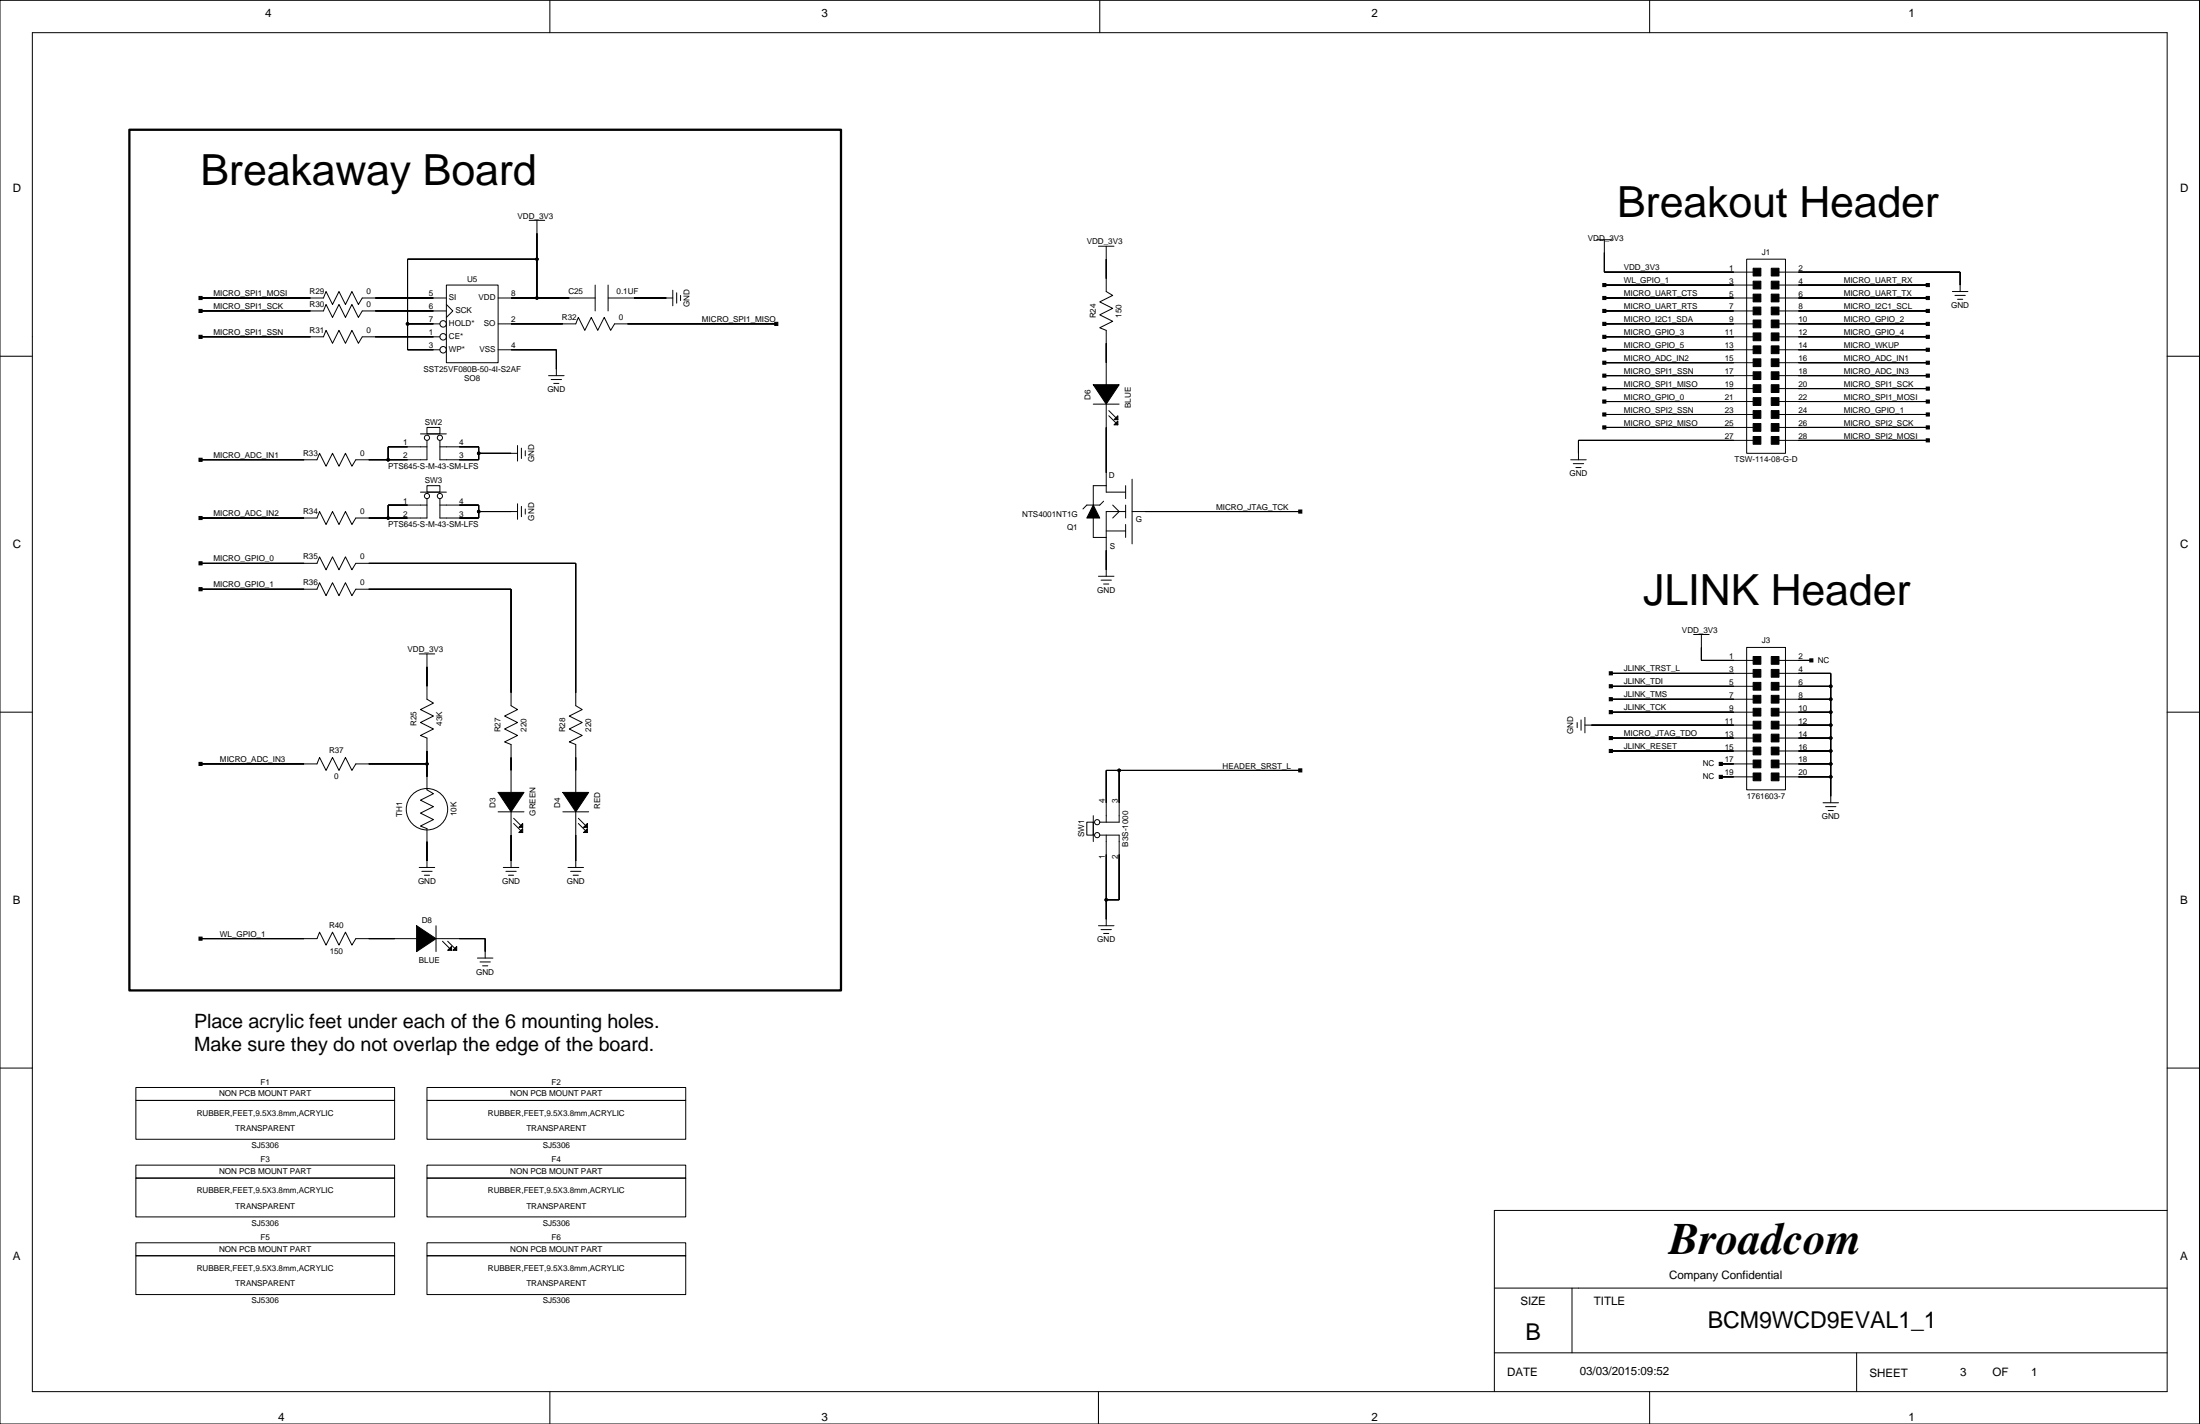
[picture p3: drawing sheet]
<svg xmlns="http://www.w3.org/2000/svg" width="432mm" height="279mm" viewBox="0 0 432 279" stroke-linecap="round" stroke-linejoin="round" font-family="sans-serif">
<g fill="none" stroke="#000" stroke-width=".2">
<path d="M0 .1h431.7v279.3h-431.7zM6.3 6.4h419.1v266.7h-419.1zM107.9 .1v6.3M215.9 .1v6.3M323.8 .1v6.3M39.4 58.5h24.1l.5-1.3 1.3 2.5 1.2-2.5 1.3 2.5 1.3-2.5 1.2 2.5 .8-1.2h16.5M87.6 55.9h10.2v15.3h-10.2zM87.6 59.7l1.3 1.3-1.3 1.3M97.8 58.5h19M103.9 43.2h3M105.4 50.9h-25.4v17.7h6.3M105.4 43.2v15.3"/>
<path d="M116.8 55.9v5.1M119.4 58.5h12.7M119.4 55.9v5.1M132.1 56.9v3.1M132.8 57.5v2M133.6 58v1M215.6 48.3h3M217.1 48.3v8.9l1.3 .8-2.5 1.2 2.5 1.3-2.5 1.3 2.5 1.2-2.5 1.3 1.2 .5v10.7M313.4 47h3M314.9 47v6.4h29.2M314.9 58.5h29.2M314.9 55.9h29.2"/>
<path d="M342.8 50.9h7.6v38h-7.6zM349.2 58.5h29.2M349.2 55.9h29.2M349.2 53.4h35.5v3.8M383.2 57.2h3M383.7 58h2M384.2 58.7h1M0 69.9h6.3M39.4 61h24.1l.5-1.3 1.3 2.6 1.2-2.6 1.3 2.6 1.3-2.6 1.2 2.6 .8-1.3h16.5M39.4 66.1h24.1l.5-1.3 1.3 2.6 1.2-2.6 1.3 2.6 1.3-2.6 1.2 2.6 .8-1.3h15.2M80 63.5h6.3M97.8 63.5h15.2l.5-1.2 1.3 2.5 1.3-2.5 1.2 2.5 1.3-2.5 1.3 2.5 .7-1.3h31.8"/>
<path d="M97.8 68.6h11.4v5.1M107.7 73.7h3M108.2 74.5h2M108.7 75.2h1M214.6 79.3h5.1M217.1 79.3v17.3h3.8M314.9 68.6h29.2M314.9 78.8h29.2M314.9 76.2h29.2M314.9 61h29.2M314.9 66.1h29.2M314.9 63.5h29.2"/>
<path d="M314.9 73.7h29.2M314.9 71.2h29.2M349.2 68.6h29.2M349.2 78.8h29.2M349.2 76.2h29.2M349.2 61h29.2M349.2 66.1h29.2M349.2 63.5h29.2M349.2 73.7h29.2M349.2 71.2h29.2M425.4 69.9h6.3M82.5 96.6h5.1"/>
<path d="M82.5 85.1h5.1M83.8 83.9h2.5v1.2h-2.5zM83.8 95.3h2.5v1.3h-2.5zM83.8 86.4v3.8h-14l-.7 1.3-1.3-2.6-1.3 2.6-1.2-2.6-1.3 2.6-1.3-2.6-.5 1.3h-22.8M83.8 97.8v3.8h-14l-.7 1.3-1.3-2.5-1.3 2.5-1.2-2.5-1.3 2.5-1.3-2.5-.5 1.2h-22.8M83.8 99.1h-7.6v2.5M83.8 87.7h-7.6v2.5M86.3 97.8v3.8h7.7v-2.5h-7.7M86.3 86.4v3.8h7.7v-2.5h-7.7M94 88.9h7.6M101.6 87.4v3.1M101.6 98.8v3.1"/>
<path d="M102.3 87.9v2.1M102.3 99.4v2M103.1 88.4v1.1M103.1 99.9v1M216.6 98.3l-.7 .8h-2.6l-.8 .8M217.1 95.3h-2.5v3.8M217.6 80.6l1.6 1.5M217.6 81.6l1.6 1.5M218.4 99.1l1.3 1.3-1.3 1.2M220.9 95.3v2.5M220.9 99.1v2.5M222.2 94v12.7"/>
<path d="M308.3 90.2h3M308.8 91h2M309.3 91.7h1M314.9 81.3h29.2M314.9 83.9h29.2M344.1 86.4h-34.3v3.8M349.2 86.4h29.2M349.2 81.3h29.2M349.2 83.9h29.2M39.4 110.5h22.8l.5-1.2 1.3 2.5 1.3-2.5 1.2 2.5 1.3-2.5 1.3 2.5 .7-1.3h43.2v28l1.3 .7-2.6 1.3 2.6 1.3-2.6 1.2 2.6 1.3-2.6 1.3 1.3 .5v9.4M39.4 115.6h22.8l.5-1.3 1.3 2.6 1.3-2.6 1.2 2.6 1.3-2.6 1.3 2.6 .7-1.3h30.5v22.9l1.3 .7-2.6 1.3 2.6 1.3-2.6 1.2 2.6 1.3-2.6 1.3 1.3 .5v9.4M94 100.4h7.6"/>
<path d="M214.6 101.6v3.8h2.5M215.6 113.1h3M216.1 113.8h2M216.6 114.6h1M217.1 104.2h3.8M220.9 100.4h-3.8v12.7M220.9 102.9v2.5M222.2 100.4h33M0 139.7h6.3M82.3 128.3h3M83.8 128.3v8.9l1.3 .8-2.6 1.2 2.6 1.3-2.6 1.3 2.6 1.2-2.6 1.3 1.3 .5v10.2l1.3 .7-2.6 1.3 2.6 1.3-2.6 1.2 2.6 1.3-2.6 1.3 1.3 .5v7.6M316.2 139.7h27.9"/>
<path d="M316.2 132.1h27.9M316.2 134.7h27.9M316.2 137.2h27.9M332.4 124.5h3.1M333.9 124.5v5.1h10.2M342.8 127h7.6v28h-7.6zM349.2 139.7h10.1M349.2 129.6h6.3M349.2 132.1h10.1v25.4M349.2 134.7h10.1M349.2 137.2h10.1M425.4 139.7h6.3"/>
<path d="M39.4 149.9h22.8l.5-1.3 1.3 2.6 1.3-2.6 1.2 2.6 1.3-2.6 1.3 2.6 .7-1.3h14M97.8 159.3h5M100.3 159.3v10.9M110.5 159.3h5M113 159.3v10.9M219.7 151.2v10.1h-3.8M255.2 151.2h-38.1v10.1M309.6 141.8v1M310.3 141.3v2M311.1 142.3h33M311.1 140.7v3.1M316.2 144.8h27.9"/>
<path d="M316.2 147.3h27.9M337.7 149.9h6.4M337.7 152.4h6.4M349.2 142.3h10.1M349.2 144.8h10.1M349.2 147.3h10.1M349.2 149.9h10.1M349.2 152.4h10.1M357.8 157.5h3.1M358.3 158.3h2M358.8 159h1M82.3 170.2h3"/>
<path d="M82.8 171h2M83.3 171.7h1M98.8 170.2h3M99.3 171h2M99.8 171.7h1M100.8 160.6l1.5 1.5M100.8 161.6l1.5 1.5M111.5 170.2h3M112 171h2M112.5 171.7h1M113.5 160.6l1.5 1.5M113.5 161.6l1.5 1.5"/>
<path d="M213.3 161.3h1.3v2.6h-1.3zM214.6 160v5.1M215.9 163.9h3.8v12.7h-2.6M217.1 163.9v17.7M39.4 184.2h22.8l.5-1.3 1.3 2.5 1.3-2.5 1.2 2.5 1.3-2.5 1.3 2.5 .7-1.2h12M85.6 184.2h9.6v3.8M85.6 181.6v5.1M86.8 184.7l1.6 1.5M87.9 184.7l1.5 1.5M93.7 188h3.1M94.2 188.7h2M94.7 189.5h1"/>
<path d="M215.6 181.6h3M216.1 182.4h2M216.6 183.2h1M0 209.6h6.3M26.7 215.9h50.8v7.6h-50.8zM26.7 213.4h50.8v2.5h-50.8zM83.8 215.9h50.8v7.6h-50.8zM83.8 213.4h50.8v2.5h-50.8zM425.4 209.6h6.3M26.7 231.2h50.8v7.6h-50.8zM26.7 228.6h50.8v2.6h-50.8zM83.8 231.2h50.8v7.6h-50.8z"/>
<path d="M83.8 228.6h50.8v2.6h-50.8zM425.4 237.5h-132.1v35.6M26.7 246.4h50.8v7.6h-50.8zM26.7 243.8h50.8v2.6h-50.8zM83.8 246.4h50.8v7.6h-50.8zM83.8 243.8h50.8v2.6h-50.8zM293.3 252.7h132.1M308.5 252.7v12.7M107.9 273.1v6.3M215.6 273.1v6.3M293.3 265.4h132.1M323.8 273.1v6.3"/>
<path d="M364.4 265.4v7.7"/>
<circle cx="105.4" cy="58.5" r=".25"/>
<circle cx="105.4" cy="50.9" r=".25"/>
<circle cx="80" cy="63.5" r=".25"/>
<circle cx="87" cy="66.1" r=".63"/>
<circle cx="87" cy="63.5" r=".63"/>
<circle cx="87" cy="68.6" r=".63"/>
<circle cx="76.2" cy="90.2" r=".25"/>
<circle cx="83.8" cy="85.9" r=".51"/>
<circle cx="83.8" cy="97.3" r=".51"/>
<circle cx="86.3" cy="85.9" r=".51"/>
<circle cx="86.3" cy="97.3" r=".51"/>
<circle cx="94" cy="88.9" r=".25"/>
<circle cx="76.2" cy="101.6" r=".25"/>
<circle cx="94" cy="100.4" r=".25"/>
<circle cx="359.3" cy="139.7" r=".25"/>
<circle cx="359.3" cy="137.2" r=".25"/>
<circle cx="359.3" cy="134.7" r=".25"/>
<circle cx="83.8" cy="158.8" r="4.1"/>
<circle cx="83.8" cy="149.9" r=".25"/>
<circle cx="219.7" cy="151.2" r=".25"/>
<circle cx="359.3" cy="147.3" r=".25"/>
<circle cx="359.3" cy="144.8" r=".25"/>
<circle cx="359.3" cy="152.4" r=".25"/>
<circle cx="359.3" cy="149.9" r=".25"/>
<circle cx="359.3" cy="142.3" r=".25"/>
<circle cx="215.3" cy="161.3" r=".51"/>
<circle cx="215.3" cy="163.9" r=".51"/>
<circle cx="217.1" cy="176.6" r=".25"/>
</g>
<g fill="#000" stroke="#000" stroke-width=".2">
<path d="M39.1 58.2h.6v.6h-.6z" fill-rule="evenodd"/>
<path d="M39.4 58.5h21.5z" fill-rule="evenodd"/>
<path d="M80 50.9v12.6z" fill-rule="evenodd"/>
<path d="M73.6 58.5h11.5z" fill-rule="evenodd"/>
<path d="M105.4 45.8v5.1z" fill-rule="evenodd"/>
<path d="M100.3 58.5h5.1z" fill-rule="evenodd"/>
<path d="M80 50.9h25.4z" fill-rule="evenodd"/>
<path d="M105.4 50.9v7.6z" fill-rule="evenodd"/>
<path d="M105.4 58.5h6.3z" fill-rule="evenodd"/>
<path d="M124.4 58.5h6.4z" fill-rule="evenodd"/>
<path d="M217.1 50.9v3.8z" fill-rule="evenodd"/>
<path d="M314.6 58.2h.6v.6h-.6z" fill-rule="evenodd"/>
<path d="M314.6 55.6h.6v.6h-.6z" fill-rule="evenodd"/>
<path d="M314.9 49.6v3.8z" fill-rule="evenodd"/>
<path d="M314.9 58.5h25.4z" fill-rule="evenodd"/>
<path d="M314.9 55.9h25.4z" fill-rule="evenodd"/>
<path d="M314.9 53.4h25.4z" fill-rule="evenodd"/>
<path d="M344.1 57.7h1.5v1.5h-1.5z" fill-rule="evenodd"/>
<path d="M344.1 52.6h1.5v1.6h-1.5z" fill-rule="evenodd"/>
<path d="M344.1 55.2h1.5v1.5h-1.5z" fill-rule="evenodd"/>
<path d="M347.6 57.7h1.6v1.5h-1.6z" fill-rule="evenodd"/>
<path d="M347.6 52.6h1.6v1.6h-1.6z" fill-rule="evenodd"/>
<path d="M347.6 55.2h1.6v1.5h-1.6z" fill-rule="evenodd"/>
<path d="M378.1 58.2h.6v.6h-.6z" fill-rule="evenodd"/>
<path d="M378.1 55.6h.6v.6h-.6z" fill-rule="evenodd"/>
<path d="M353 58.5h25.4z" fill-rule="evenodd"/>
<path d="M353 55.9h25.4z" fill-rule="evenodd"/>
<path d="M384.7 53.4v2.5z" fill-rule="evenodd"/>
<path d="M353 53.4h31.7z" fill-rule="evenodd"/>
<path d="M39.1 60.7h.6v.6h-.6z" fill-rule="evenodd"/>
<path d="M39.1 65.8h.6v.6h-.6z" fill-rule="evenodd"/>
<path d="M39.4 61h21.5z" fill-rule="evenodd"/>
<path d="M39.4 66.1h21.5z" fill-rule="evenodd"/>
<path d="M80 63.5v5.1z" fill-rule="evenodd"/>
<path d="M73.6 61h11.5z" fill-rule="evenodd"/>
<path d="M73.6 66.1h11.5z" fill-rule="evenodd"/>
<path d="M80 68.6h5.1z" fill-rule="evenodd"/>
<path d="M80 63.5h5.1z" fill-rule="evenodd"/>
<path d="M100.3 68.6h8.9z" fill-rule="evenodd"/>
<path d="M109.2 68.6v3.8z" fill-rule="evenodd"/>
<path d="M100.3 63.5h10.2z" fill-rule="evenodd"/>
<path d="M152.1 63.2h.6v.7h-.6z" fill-rule="evenodd"/>
<path d="M123.2 63.5h29.2z" fill-rule="evenodd"/>
<path d="M214.6 75.5h5.1l-2.6 3.8z" fill-rule="evenodd"/>
<path d="M217.1 67.4v3.8z" fill-rule="evenodd"/>
<path d="M314.6 75.9h.6v.7h-.6z" fill-rule="evenodd"/>
<path d="M314.6 73.4h.6v.6h-.6z" fill-rule="evenodd"/>
<path d="M314.6 70.9h.6v.6h-.6z" fill-rule="evenodd"/>
<path d="M314.6 78.5h.6v.6h-.6z" fill-rule="evenodd"/>
<path d="M314.6 60.7h.6v.6h-.6z" fill-rule="evenodd"/>
<path d="M314.6 63.2h.6v.7h-.6z" fill-rule="evenodd"/>
<path d="M314.6 65.8h.6v.6h-.6z" fill-rule="evenodd"/>
<path d="M314.6 68.3h.6v.6h-.6z" fill-rule="evenodd"/>
<path d="M314.9 76.2h25.4z" fill-rule="evenodd"/>
<path d="M314.9 73.7h25.4z" fill-rule="evenodd"/>
<path d="M314.9 71.2h25.4z" fill-rule="evenodd"/>
<path d="M314.9 78.8h25.4z" fill-rule="evenodd"/>
<path d="M314.9 61h25.4z" fill-rule="evenodd"/>
<path d="M314.9 63.5h25.4z" fill-rule="evenodd"/>
<path d="M314.9 66.1h25.4z" fill-rule="evenodd"/>
<path d="M314.9 68.6h25.4z" fill-rule="evenodd"/>
<path d="M344.1 78h1.5v1.5h-1.5z" fill-rule="evenodd"/>
<path d="M344.1 75.5h1.5v1.5h-1.5z" fill-rule="evenodd"/>
<path d="M344.1 72.9h1.5v1.6h-1.5z" fill-rule="evenodd"/>
<path d="M344.1 70.4h1.5v1.5h-1.5z" fill-rule="evenodd"/>
<path d="M344.1 67.9h1.5v1.5h-1.5z" fill-rule="evenodd"/>
<path d="M344.1 65.3h1.5v1.6h-1.5z" fill-rule="evenodd"/>
<path d="M344.1 62.8h1.5v1.5h-1.5z" fill-rule="evenodd"/>
<path d="M344.1 60.2h1.5v1.6h-1.5z" fill-rule="evenodd"/>
<path d="M347.6 78h1.6v1.5h-1.6z" fill-rule="evenodd"/>
<path d="M347.6 75.5h1.6v1.5h-1.6z" fill-rule="evenodd"/>
<path d="M347.6 72.9h1.6v1.6h-1.6z" fill-rule="evenodd"/>
<path d="M347.6 70.4h1.6v1.5h-1.6z" fill-rule="evenodd"/>
<path d="M347.6 67.9h1.6v1.5h-1.6z" fill-rule="evenodd"/>
<path d="M347.6 65.3h1.6v1.6h-1.6z" fill-rule="evenodd"/>
<path d="M347.6 62.8h1.6v1.5h-1.6z" fill-rule="evenodd"/>
<path d="M347.6 60.2h1.6v1.6h-1.6z" fill-rule="evenodd"/>
<path d="M378.1 68.3h.6v.6h-.6z" fill-rule="evenodd"/>
<path d="M378.1 78.5h.6v.6h-.6z" fill-rule="evenodd"/>
<path d="M378.1 75.9h.6v.7h-.6z" fill-rule="evenodd"/>
<path d="M378.1 63.2h.6v.7h-.6z" fill-rule="evenodd"/>
<path d="M378.1 70.9h.6v.6h-.6z" fill-rule="evenodd"/>
<path d="M378.1 73.4h.6v.6h-.6z" fill-rule="evenodd"/>
<path d="M378.1 65.8h.6v.6h-.6z" fill-rule="evenodd"/>
<path d="M378.1 60.7h.6v.6h-.6z" fill-rule="evenodd"/>
<path d="M353 68.6h25.4z" fill-rule="evenodd"/>
<path d="M353 78.8h25.4z" fill-rule="evenodd"/>
<path d="M353 76.2h25.4z" fill-rule="evenodd"/>
<path d="M353 63.5h25.4z" fill-rule="evenodd"/>
<path d="M353 71.2h25.4z" fill-rule="evenodd"/>
<path d="M353 73.7h25.4z" fill-rule="evenodd"/>
<path d="M353 66.1h25.4z" fill-rule="evenodd"/>
<path d="M353 61h25.4z" fill-rule="evenodd"/>
<path d="M39.1 89.9h.6v.6h-.6z" fill-rule="evenodd"/>
<path d="M39.4 90.2h20.3z" fill-rule="evenodd"/>
<path d="M76.2 99.1v2.5z" fill-rule="evenodd"/>
<path d="M76.2 87.7v2.5z" fill-rule="evenodd"/>
<path d="M72.4 90.2h3.8z" fill-rule="evenodd"/>
<path d="M76.2 99.1h3.8z" fill-rule="evenodd"/>
<path d="M76.2 87.7h3.8z" fill-rule="evenodd"/>
<path d="M76.2 90.2h3.8z" fill-rule="evenodd"/>
<path d="M94 88.9v1.3z" fill-rule="evenodd"/>
<path d="M90.1 90.2h3.9z" fill-rule="evenodd"/>
<path d="M90.1 87.7h3.9z" fill-rule="evenodd"/>
<path d="M94 87.7v1.2z" fill-rule="evenodd"/>
<path d="M94 99.1v1.3z" fill-rule="evenodd"/>
<path d="M90.1 99.1h3.9z" fill-rule="evenodd"/>
<path d="M94 88.9h6.3z" fill-rule="evenodd"/>
<path d="M214.6 99.1l1.3 2.5h-2.6z" fill-rule="evenodd"/>
<path d="M217.1 83.9v8.9z" fill-rule="evenodd"/>
<path d="M219.4 82.6v.8h-.8z" fill-rule="evenodd"/>
<path d="M218.6 82.3l.8-.7v.7z" fill-rule="evenodd"/>
<path d="M309.8 86.4v2.5z" fill-rule="evenodd"/>
<path d="M314.6 81h.6v.6h-.6z" fill-rule="evenodd"/>
<path d="M314.6 83.6h.6v.6h-.6z" fill-rule="evenodd"/>
<path d="M309.8 86.4h30.5z" fill-rule="evenodd"/>
<path d="M314.9 81.3h25.4z" fill-rule="evenodd"/>
<path d="M314.9 83.9h25.4z" fill-rule="evenodd"/>
<path d="M344.1 85.6h1.5v1.6h-1.5z" fill-rule="evenodd"/>
<path d="M344.1 83.1h1.5v1.5h-1.5z" fill-rule="evenodd"/>
<path d="M344.1 80.6h1.5v1.5h-1.5z" fill-rule="evenodd"/>
<path d="M347.6 85.6h1.6v1.6h-1.6z" fill-rule="evenodd"/>
<path d="M347.6 83.1h1.6v1.5h-1.6z" fill-rule="evenodd"/>
<path d="M347.6 80.6h1.6v1.5h-1.6z" fill-rule="evenodd"/>
<path d="M378.1 83.6h.6v.6h-.6z" fill-rule="evenodd"/>
<path d="M378.1 81h.6v.6h-.6z" fill-rule="evenodd"/>
<path d="M378.1 86.1h.6v.6h-.6z" fill-rule="evenodd"/>
<path d="M353 83.9h25.4z" fill-rule="evenodd"/>
<path d="M353 81.3h25.4z" fill-rule="evenodd"/>
<path d="M353 86.4h25.4z" fill-rule="evenodd"/>
<path d="M39.1 115.3h.6v.6h-.6z" fill-rule="evenodd"/>
<path d="M39.1 110.2h.6v.6h-.6z" fill-rule="evenodd"/>
<path d="M39.1 101.3h.6v.6h-.6z" fill-rule="evenodd"/>
<path d="M39.4 115.6h20.3z" fill-rule="evenodd"/>
<path d="M39.4 110.5h20.3z" fill-rule="evenodd"/>
<path d="M39.4 101.6h20.3z" fill-rule="evenodd"/>
<path d="M72.4 101.6h3.8z" fill-rule="evenodd"/>
<path d="M76.2 101.6h3.8z" fill-rule="evenodd"/>
<path d="M94 100.4v1.2z" fill-rule="evenodd"/>
<path d="M90.1 101.6h3.9z" fill-rule="evenodd"/>
<path d="M94 100.4h6.3z" fill-rule="evenodd"/>
<path d="M100.3 115.6v20.3z" fill-rule="evenodd"/>
<path d="M72.4 115.6h27.9z" fill-rule="evenodd"/>
<path d="M113 110.5v25.4z" fill-rule="evenodd"/>
<path d="M72.4 110.5h40.6z" fill-rule="evenodd"/>
<path d="M217.1 108v3.8z" fill-rule="evenodd"/>
<path d="M254.9 100.1h.6v.6h-.6z" fill-rule="evenodd"/>
<path d="M224.7 100.4h30.5z" fill-rule="evenodd"/>
<path d="M83.8 130.8v3.9z" fill-rule="evenodd"/>
<path d="M315.9 131.8h.6v.6h-.6z" fill-rule="evenodd"/>
<path d="M315.9 134.3h.6v.7h-.6z" fill-rule="evenodd"/>
<path d="M315.9 136.9h.6v.6h-.6z" fill-rule="evenodd"/>
<path d="M333.9 127v2.6z" fill-rule="evenodd"/>
<path d="M333.9 129.6h6.4z" fill-rule="evenodd"/>
<path d="M316.2 132.1h24.1z" fill-rule="evenodd"/>
<path d="M316.2 134.7h24.1z" fill-rule="evenodd"/>
<path d="M316.2 137.2h24.1z" fill-rule="evenodd"/>
<path d="M316.2 139.7h24.1z" fill-rule="evenodd"/>
<path d="M344.1 133.9h1.5v1.5h-1.5z" fill-rule="evenodd"/>
<path d="M344.1 136.4h1.5v1.6h-1.5z" fill-rule="evenodd"/>
<path d="M344.1 128.8h1.5v1.5h-1.5z" fill-rule="evenodd"/>
<path d="M344.1 131.4h1.5v1.5h-1.5z" fill-rule="evenodd"/>
<path d="M347.6 133.9h1.6v1.5h-1.6z" fill-rule="evenodd"/>
<path d="M347.6 136.4h1.6v1.6h-1.6z" fill-rule="evenodd"/>
<path d="M347.6 128.8h1.6v1.5h-1.6z" fill-rule="evenodd"/>
<path d="M347.6 131.4h1.6v1.5h-1.6z" fill-rule="evenodd"/>
<path d="M355.2 129.3h.6v.6h-.6z" fill-rule="evenodd"/>
<path d="M353 129.6h2.5z" fill-rule="evenodd"/>
<path d="M353 139.7h6.3z" fill-rule="evenodd"/>
<path d="M359.3 139.7v2.6z" fill-rule="evenodd"/>
<path d="M353 137.2h6.3z" fill-rule="evenodd"/>
<path d="M359.3 137.2v2.5z" fill-rule="evenodd"/>
<path d="M353 134.7h6.3z" fill-rule="evenodd"/>
<path d="M359.3 134.7v2.5z" fill-rule="evenodd"/>
<path d="M353 132.1h6.3z" fill-rule="evenodd"/>
<path d="M359.3 132.1v2.6z" fill-rule="evenodd"/>
<path d="M39.1 149.6h.6v.6h-.6z" fill-rule="evenodd"/>
<path d="M39.4 149.9h20.3z" fill-rule="evenodd"/>
<path d="M83.8 147.3v2.6z" fill-rule="evenodd"/>
<path d="M83.8 149.9v2.5z" fill-rule="evenodd"/>
<path d="M72.4 149.9h11.4z" fill-rule="evenodd"/>
<path d="M97.8 155.5h5l-2.5 3.8z" fill-rule="evenodd"/>
<path d="M100.3 148.6v2.6z" fill-rule="evenodd"/>
<path d="M110.5 155.5h5l-2.5 3.8z" fill-rule="evenodd"/>
<path d="M113 148.6v2.6z" fill-rule="evenodd"/>
<path d="M217.1 151.2v6.3z" fill-rule="evenodd"/>
<path d="M219.7 151.2v6.3z" fill-rule="evenodd"/>
<path d="M217.1 151.2h2.6z" fill-rule="evenodd"/>
<path d="M254.9 150.9h.6v.6h-.6z" fill-rule="evenodd"/>
<path d="M219.7 151.2h35.5z" fill-rule="evenodd"/>
<path d="M315.9 139.4h.6v.6h-.6z" fill-rule="evenodd"/>
<path d="M315.9 144.5h.6v.6h-.6z" fill-rule="evenodd"/>
<path d="M315.9 147h.6v.7h-.6z" fill-rule="evenodd"/>
<path d="M337.4 152.1h.6v.6h-.6z" fill-rule="evenodd"/>
<path d="M337.4 149.6h.6v.6h-.6z" fill-rule="evenodd"/>
<path d="M312.3 142.3h28z" fill-rule="evenodd"/>
<path d="M316.2 144.8h24.1z" fill-rule="evenodd"/>
<path d="M316.2 147.3h24.1z" fill-rule="evenodd"/>
<path d="M337.7 152.4h2.6z" fill-rule="evenodd"/>
<path d="M337.7 149.9h2.6z" fill-rule="evenodd"/>
<path d="M344.1 151.7h1.5v1.5h-1.5z" fill-rule="evenodd"/>
<path d="M344.1 149.1h1.5v1.6h-1.5z" fill-rule="evenodd"/>
<path d="M344.1 146.6h1.5v1.5h-1.5z" fill-rule="evenodd"/>
<path d="M344.1 144h1.5v1.6h-1.5z" fill-rule="evenodd"/>
<path d="M344.1 141.5h1.5v1.5h-1.5z" fill-rule="evenodd"/>
<path d="M344.1 139h1.5v1.5h-1.5z" fill-rule="evenodd"/>
<path d="M347.6 151.7h1.6v1.5h-1.6z" fill-rule="evenodd"/>
<path d="M347.6 149.1h1.6v1.6h-1.6z" fill-rule="evenodd"/>
<path d="M347.6 146.6h1.6v1.5h-1.6z" fill-rule="evenodd"/>
<path d="M347.6 144h1.6v1.6h-1.6z" fill-rule="evenodd"/>
<path d="M347.6 141.5h1.6v1.5h-1.6z" fill-rule="evenodd"/>
<path d="M347.6 139h1.6v1.5h-1.6z" fill-rule="evenodd"/>
<path d="M353 149.9h6.3z" fill-rule="evenodd"/>
<path d="M359.3 149.9v2.5z" fill-rule="evenodd"/>
<path d="M353 147.3h6.3z" fill-rule="evenodd"/>
<path d="M359.3 147.3v2.6z" fill-rule="evenodd"/>
<path d="M353 144.8h6.3z" fill-rule="evenodd"/>
<path d="M359.3 144.8v2.5z" fill-rule="evenodd"/>
<path d="M353 142.3h6.3z" fill-rule="evenodd"/>
<path d="M359.3 142.3v2.5z" fill-rule="evenodd"/>
<path d="M353 152.4h6.3z" fill-rule="evenodd"/>
<path d="M359.3 152.4v3.8z" fill-rule="evenodd"/>
<path d="M83.8 165.1v3.8z" fill-rule="evenodd"/>
<path d="M100.3 163.9v5z" fill-rule="evenodd"/>
<path d="M101.8 163.3l.8-.7v.7z" fill-rule="evenodd"/>
<path d="M101.8 162.3l.8-.7v.7z" fill-rule="evenodd"/>
<path d="M113 163.9v5z" fill-rule="evenodd"/>
<path d="M114.5 163.3l.8-.7v.7z" fill-rule="evenodd"/>
<path d="M114.5 162.3l.8-.7v.7z" fill-rule="evenodd"/>
<path d="M217.1 176.6v3.8z" fill-rule="evenodd"/>
<path d="M217.1 167.7v8.9z" fill-rule="evenodd"/>
<path d="M219.7 167.7v8.9z" fill-rule="evenodd"/>
<path d="M217.1 176.6h2.6z" fill-rule="evenodd"/>
<path d="M39.1 183.9h.6v.6h-.6z" fill-rule="evenodd"/>
<path d="M39.4 184.2h20.3z" fill-rule="evenodd"/>
<path d="M72.4 184.2h5.1z" fill-rule="evenodd"/>
<path d="M81.8 181.6l3.8 2.6-3.8 2.5z" fill-rule="evenodd"/>
<path d="M87.9 186.5l.7-.8v.8z" fill-rule="evenodd"/>
<path d="M88.9 186.5l.7-.8v.8z" fill-rule="evenodd"/>
<path d="M90.1 184.2h5.1z" fill-rule="evenodd"/>
<path d="M95.2 184.2v2.5z" fill-rule="evenodd"/>
<circle cx="105.4" cy="58.5" r=".25"/>
<circle cx="105.4" cy="50.9" r=".25"/>
<circle cx="80" cy="63.5" r=".25"/>
<circle cx="76.2" cy="90.2" r=".25"/>
<circle cx="94" cy="88.9" r=".25"/>
<circle cx="76.2" cy="101.6" r=".25"/>
<circle cx="94" cy="100.4" r=".25"/>
<circle cx="359.3" cy="139.7" r=".25"/>
<circle cx="359.3" cy="137.2" r=".25"/>
<circle cx="359.3" cy="134.7" r=".25"/>
<circle cx="83.8" cy="149.9" r=".25"/>
<circle cx="219.7" cy="151.2" r=".25"/>
<circle cx="359.3" cy="147.3" r=".25"/>
<circle cx="359.3" cy="144.8" r=".25"/>
<circle cx="359.3" cy="152.4" r=".25"/>
<circle cx="359.3" cy="149.9" r=".25"/>
<circle cx="359.3" cy="142.3" r=".25"/>
<circle cx="217.1" cy="176.6" r=".25"/>
</g>
<path d="M25.4 25.5h139.7v168.8h-139.7z" fill="none" stroke="#000" stroke-width=".45"/>
<text font-size="8.8" x="327.6" y="246.1">Broadcom</text>
<g font-size="8.4">
<text x="39.4" y="36.2">Breakaway Board</text>
<text x="317.4" y="42.6">Breakout Header</text>
<text x="322.5" y="118.8">JLINK Header</text>
</g>
<g font-size="4.6">
<text x="299.4" y="263">B</text>
<text x="335.2" y="260.6">BCM9WCD9EVAL1_1</text>
</g>
<g font-size="3.9">
<text x="38.1" y="201.6">Place acrylic feet under each of the 6 mounting holes.</text>
<text x="38.1" y="206.1">Make sure they do not overlap the edge of the board.</text>
</g>
<g font-size="2.3">
<text x="52.1" y="3.4">4</text>
<text x="161.3" y="3.4">3</text>
<text x="269.2" y="3.4">2</text>
<text x="374.6" y="3.4">1</text>
<text x="2.5" y="37.6">D</text>
<text x="427.9" y="37.6">D</text>
<text x="2.5" y="107.5">C</text>
<text x="427.9" y="107.5">C</text>
<text x="2.5" y="177.3">B</text>
<text x="427.9" y="177.3">B</text>
<text x="2.5" y="247.1">A</text>
<text x="327.6" y="250.9">Company Confidential</text>
<text x="427.9" y="247.1">A</text>
<text x="298.4" y="256">SIZE</text>
<text x="312.8" y="256">TITLE</text>
<text x="310.1" y="269.7">03/03/2015:09:52</text>
<text x="384.7" y="270">3</text>
<text x="398.7" y="270">1</text>
<text x="295.8" y="270">DATE</text>
<text x="366.9" y="270.2">SHEET</text>
<text x="391.1" y="270">OF</text>
<text x="54.6" y="278.9">4</text>
<text x="161.3" y="278.9">3</text>
<text x="269.2" y="278.9">2</text>
<text x="374.6" y="278.9">1</text>
</g>
<g font-size="1.6">
<text x="101.6" y="42.9">VDD_3V3</text>
<text x="213.3" y="48">VDD_3V3</text>
<text x="311.7" y="47.2">VDD_3V3</text>
<text x="318.7" y="53">VDD_3V3</text>
<text x="339.4" y="53.1">1</text>
<text x="345.8" y="50.1">J1</text>
<text x="353" y="53.1">2</text>
<text x="41.9" y="58.1">MICRO_SPI1_MOSI</text>
<text x="60.8" y="57.7">R29</text>
<text x="71.9" y="57.7">0</text>
<text x="84.2" y="58.1">5</text>
<text x="88.1" y="58.9">SI</text>
<text x="91.7" y="55.4">U5</text>
<text x="93.9" y="58.9">VDD</text>
<text x="100.3" y="58.1">8</text>
<text x="111.6" y="57.7">C25</text>
<text x="121" y="57.7">0.1UF</text>
<text x="318.7" y="55.6">WL_GPIO_1</text>
<text x="318.7" y="58.1">MICRO_UART_CTS</text>
<text x="339.4" y="58.2">5</text>
<text x="339.4" y="55.6">3</text>
<text x="353" y="58.2">6</text>
<text x="353" y="55.6">4</text>
<text x="361.9" y="55.6">MICRO_UART_RX</text>
<text x="361.9" y="58.1">MICRO_UART_TX</text>
<text x="41.9" y="60.6">MICRO_SPI1_SCK</text>
<text x="41.9" y="65.7">MICRO_SPI1_SSN</text>
<text x="60.8" y="60.2">R30</text>
<text x="60.8" y="65.3">R31</text>
<text x="71.9" y="60.2">0</text>
<text x="71.9" y="65.3">0</text>
<text x="84.2" y="65.7">1</text>
<text x="84.2" y="60.6">6</text>
<text x="84.2" y="63.2">7</text>
<text x="88.1" y="64">HOLD*</text>
<text x="89.4" y="61.5">SCK</text>
<text x="95" y="64">SO</text>
<text x="100.3" y="63.2">2</text>
<text x="110.3" y="62.8">R32</text>
<text x="121.5" y="62.8">0</text>
<text x="135.3" y="60.2" transform="rotate(-90 135.3 60.2)">GND</text>
<text x="137.8" y="63.2">MICRO_SPI1_MISO</text>
<text x="215.1" y="62.5" transform="rotate(-90 215.1 62.5)">R24</text>
<text x="220.1" y="62.3" transform="rotate(-90 220.1 62.3)">150</text>
<text x="318.7" y="60.6">MICRO_UART_RTS</text>
<text x="318.7" y="63.2">MICRO_I2C1_SDA</text>
<text x="318.7" y="65.7">MICRO_GPIO_3</text>
<text x="338.5" y="65.8">11</text>
<text x="339.4" y="63.3">9</text>
<text x="339.4" y="60.7">7</text>
<text x="353" y="65.8">12</text>
<text x="353" y="63.3">10</text>
<text x="353" y="60.7">8</text>
<text x="361.9" y="60.6">MICRO_I2C1_SCL</text>
<text x="361.9" y="63.2">MICRO_GPIO_2</text>
<text x="361.9" y="65.7">MICRO_GPIO_4</text>
<text x="383" y="60.5">GND</text>
<text x="84.2" y="68.3">3</text>
<text x="88.1" y="69.1">WP*</text>
<text x="88.1" y="66.6">CE*</text>
<text x="94.1" y="69.1">VSS</text>
<text x="100.3" y="68.3">4</text>
<text x="318.7" y="70.8">MICRO_ADC_IN2</text>
<text x="318.7" y="68.3">MICRO_GPIO_5</text>
<text x="338.5" y="70.9">15</text>
<text x="338.5" y="68.3">13</text>
<text x="353" y="68.3">14</text>
<text x="353" y="70.9">16</text>
<text x="361.9" y="68.3">MICRO_WKUP</text>
<text x="361.9" y="70.8">MICRO_ADC_IN1</text>
<text x="83.1" y="72.9">SST25VF080B-50-4I-S2AF</text>
<text x="91.1" y="74.7">SO8</text>
<text x="107.4" y="77">GND</text>
<text x="318.7" y="75.9">MICRO_SPI1_MISO</text>
<text x="318.7" y="73.3">MICRO_SPI1_SSN</text>
<text x="338.5" y="76">19</text>
<text x="338.5" y="73.4">17</text>
<text x="353" y="76">20</text>
<text x="353" y="73.4">18</text>
<text x="361.9" y="75.9">MICRO_SPI1_SCK</text>
<text x="361.9" y="73.3">MICRO_ADC_IN3</text>
<text x="83.4" y="83.3">SW2</text>
<text x="214" y="78.5" transform="rotate(-90 214 78.5)">D6</text>
<text x="221.9" y="80.1" transform="rotate(-90 221.9 80.1)">BLUE</text>
<text x="318.7" y="83.5">MICRO_SPI2_MISO</text>
<text x="318.7" y="81">MICRO_SPI2_SSN</text>
<text x="318.7" y="78.4">MICRO_GPIO_0</text>
<text x="338.5" y="83.6">25</text>
<text x="338.5" y="81">23</text>
<text x="338.5" y="78.5">21</text>
<text x="353" y="83.6">26</text>
<text x="353" y="81">24</text>
<text x="353" y="78.5">22</text>
<text x="361.9" y="83.5">MICRO_SPI2_SCK</text>
<text x="361.9" y="78.4">MICRO_SPI1_MOSI</text>
<text x="361.9" y="81">MICRO_GPIO_1</text>
<text x="41.9" y="89.9">MICRO_ADC_IN1</text>
<text x="59.5" y="89.4">R33</text>
<text x="70.7" y="89.4">0</text>
<text x="79.1" y="89.9">2</text>
<text x="79.1" y="87.4">1</text>
<text x="90.1" y="87.4">4</text>
<text x="90.1" y="89.9">3</text>
<text x="338.5" y="86.1">27</text>
<text x="353" y="86.1">28</text>
<text x="361.9" y="86">MICRO_SPI2_MOSI</text>
<text x="76.2" y="92">PTS645-S-M-43-SM-LFS</text>
<text x="83.4" y="94.8">SW3</text>
<text x="104.8" y="90.7" transform="rotate(-90 104.8 90.7)">GND</text>
<text x="217.6" y="93.7">D</text>
<text x="308.1" y="93.5">GND</text>
<text x="340.4" y="90.7">TSW-114-08-G-D</text>
<text x="41.9" y="101.3">MICRO_ADC_IN2</text>
<text x="59.5" y="100.8">R34</text>
<text x="70.7" y="100.8">0</text>
<text x="79.1" y="101.4">2</text>
<text x="79.1" y="98.8">1</text>
<text x="90.1" y="98.8">4</text>
<text x="90.1" y="101.4">3</text>
<text x="200.6" y="101.4">NTS4001NT1G</text>
<text x="238.7" y="100">MICRO_JTAG_TCK</text>
<text x="76.2" y="103.4">PTS645-S-M-43-SM-LFS</text>
<text x="104.8" y="102.1" transform="rotate(-90 104.8 102.1)">GND</text>
<text x="209.4" y="103.9">Q1</text>
<text x="217.8" y="107.7">S</text>
<text x="223" y="102.4">G</text>
<text x="41.9" y="110.2">MICRO_GPIO_0</text>
<text x="59.5" y="109.7">R35</text>
<text x="70.7" y="109.7">0</text>
<text x="41.9" y="115.2">MICRO_GPIO_1</text>
<text x="59.5" y="114.8">R36</text>
<text x="70.7" y="114.8">0</text>
<text x="215.4" y="116.3">GND</text>
<text x="330.1" y="124.1">VDD_3V3</text>
<text x="80" y="127.9">VDD_3V3</text>
<text x="318.7" y="131.8">JLINK_TRST_L</text>
<text x="339.4" y="131.8">3</text>
<text x="339.4" y="129.3">1</text>
<text x="345.8" y="126.2">J3</text>
<text x="353" y="129.3">2</text>
<text x="353" y="131.8">4</text>
<text x="356.8" y="130">NC</text>
<text x="318.7" y="136.8">JLINK_TMS</text>
<text x="318.7" y="134.3">JLINK_TDI</text>
<text x="339.4" y="136.9">7</text>
<text x="339.4" y="134.4">5</text>
<text x="353" y="136.9">8</text>
<text x="353" y="134.4">6</text>
<text x="81.7" y="142.5" transform="rotate(-90 81.7 142.5)">R25</text>
<text x="86.8" y="142.4" transform="rotate(-90 86.8 142.4)">43K</text>
<text x="98.2" y="143.7" transform="rotate(-90 98.2 143.7)">R27</text>
<text x="103.3" y="143.6" transform="rotate(-90 103.3 143.6)">220</text>
<text x="110.9" y="143.7" transform="rotate(-90 110.9 143.7)">R28</text>
<text x="116" y="143.6" transform="rotate(-90 116 143.6)">220</text>
<text x="318.7" y="139.4">JLINK_TCK</text>
<text x="338.5" y="142">11</text>
<text x="339.4" y="139.4">9</text>
<text x="353" y="142">12</text>
<text x="353" y="139.4">10</text>
<text x="43.2" y="149.5">MICRO_ADC_IN3</text>
<text x="64.6" y="147.8">R37</text>
<text x="308.8" y="144" transform="rotate(-90 308.8 144)">GND</text>
<text x="318.7" y="147">JLINK_RESET</text>
<text x="318.7" y="144.4">MICRO_JTAG_TDO</text>
<text x="338.5" y="149.6">17</text>
<text x="338.5" y="147.1">15</text>
<text x="338.5" y="144.5">13</text>
<text x="353" y="149.6">18</text>
<text x="353" y="144.5">14</text>
<text x="353" y="147.1">16</text>
<text x="65.6" y="152.9">0</text>
<text x="240" y="150.8">HEADER_SRST_L</text>
<text x="334.2" y="152.9">NC</text>
<text x="334.2" y="150.4">NC</text>
<text x="338.5" y="152.1">19</text>
<text x="353" y="152.1">20</text>
<text x="78.9" y="160.3" transform="rotate(-90 78.9 160.3)">TH1</text>
<text x="89.6" y="160.2" transform="rotate(-90 89.6 160.2)">10K</text>
<text x="97.2" y="158.5" transform="rotate(-90 97.2 158.5)">D3</text>
<text x="105.1" y="160" transform="rotate(-90 105.1 160)">GREEN</text>
<text x="109.9" y="158.5" transform="rotate(-90 109.9 158.5)">D4</text>
<text x="117.8" y="158.8" transform="rotate(-90 117.8 158.8)">RED</text>
<text x="216.8" y="157.5" transform="rotate(-90 216.8 157.5)">4</text>
<text x="219.4" y="157.5" transform="rotate(-90 219.4 157.5)">3</text>
<text x="342.8" y="156.7">1761603-7</text>
<text x="357.6" y="160.8">GND</text>
<text x="212.8" y="164.3" transform="rotate(-90 212.8 164.3)">SW1</text>
<text x="221.4" y="166.1" transform="rotate(-90 221.4 166.1)">B3S-1000</text>
<text x="82" y="173.5">GND</text>
<text x="98.5" y="173.5">GND</text>
<text x="111.2" y="173.5">GND</text>
<text x="216.8" y="168.5" transform="rotate(-90 216.8 168.5)">1</text>
<text x="219.4" y="168.5" transform="rotate(-90 219.4 168.5)">2</text>
<text x="43.2" y="183.8">WL_GPIO_1</text>
<text x="64.6" y="182.1">R40</text>
<text x="82.8" y="181.1">D8</text>
<text x="215.4" y="184.9">GND</text>
<text x="64.7" y="187.2">150</text>
<text x="82.2" y="188.9">BLUE</text>
<text x="93.5" y="191.2">GND</text>
<text x="43" y="215.1">NON PCB MOUNT PART</text>
<text x="51.1" y="212.8">F1</text>
<text x="100.1" y="215.1">NON PCB MOUNT PART</text>
<text x="108.3" y="212.8">F2</text>
<text x="38.6" y="218.9">RUBBER,FEET,9.5X3.8mm,ACRYLIC</text>
<text x="46.2" y="221.9">TRANSPARENT</text>
<text x="95.8" y="218.9">RUBBER,FEET,9.5X3.8mm,ACRYLIC</text>
<text x="103.3" y="221.9">TRANSPARENT</text>
<text x="49.4" y="225.3">SJ5306</text>
<text x="106.5" y="225.3">SJ5306</text>
<text x="43" y="230.4">NON PCB MOUNT PART</text>
<text x="51.1" y="228.1">F3</text>
<text x="100.1" y="230.4">NON PCB MOUNT PART</text>
<text x="108.3" y="228.1">F4</text>
<text x="38.6" y="234.2">RUBBER,FEET,9.5X3.8mm,ACRYLIC</text>
<text x="46.2" y="237.1">TRANSPARENT</text>
<text x="95.8" y="234.2">RUBBER,FEET,9.5X3.8mm,ACRYLIC</text>
<text x="103.3" y="237.1">TRANSPARENT</text>
<text x="43" y="245.6">NON PCB MOUNT PART</text>
<text x="49.4" y="240.5">SJ5306</text>
<text x="51.1" y="243.3">F5</text>
<text x="100.1" y="245.6">NON PCB MOUNT PART</text>
<text x="106.5" y="240.5">SJ5306</text>
<text x="108.3" y="243.3">F6</text>
<text x="38.6" y="249.4">RUBBER,FEET,9.5X3.8mm,ACRYLIC</text>
<text x="95.8" y="249.4">RUBBER,FEET,9.5X3.8mm,ACRYLIC</text>
<text x="46.2" y="252.4">TRANSPARENT</text>
<text x="49.4" y="255.8">SJ5306</text>
<text x="103.3" y="252.4">TRANSPARENT</text>
<text x="106.5" y="255.8">SJ5306</text>
</g>
</svg>
